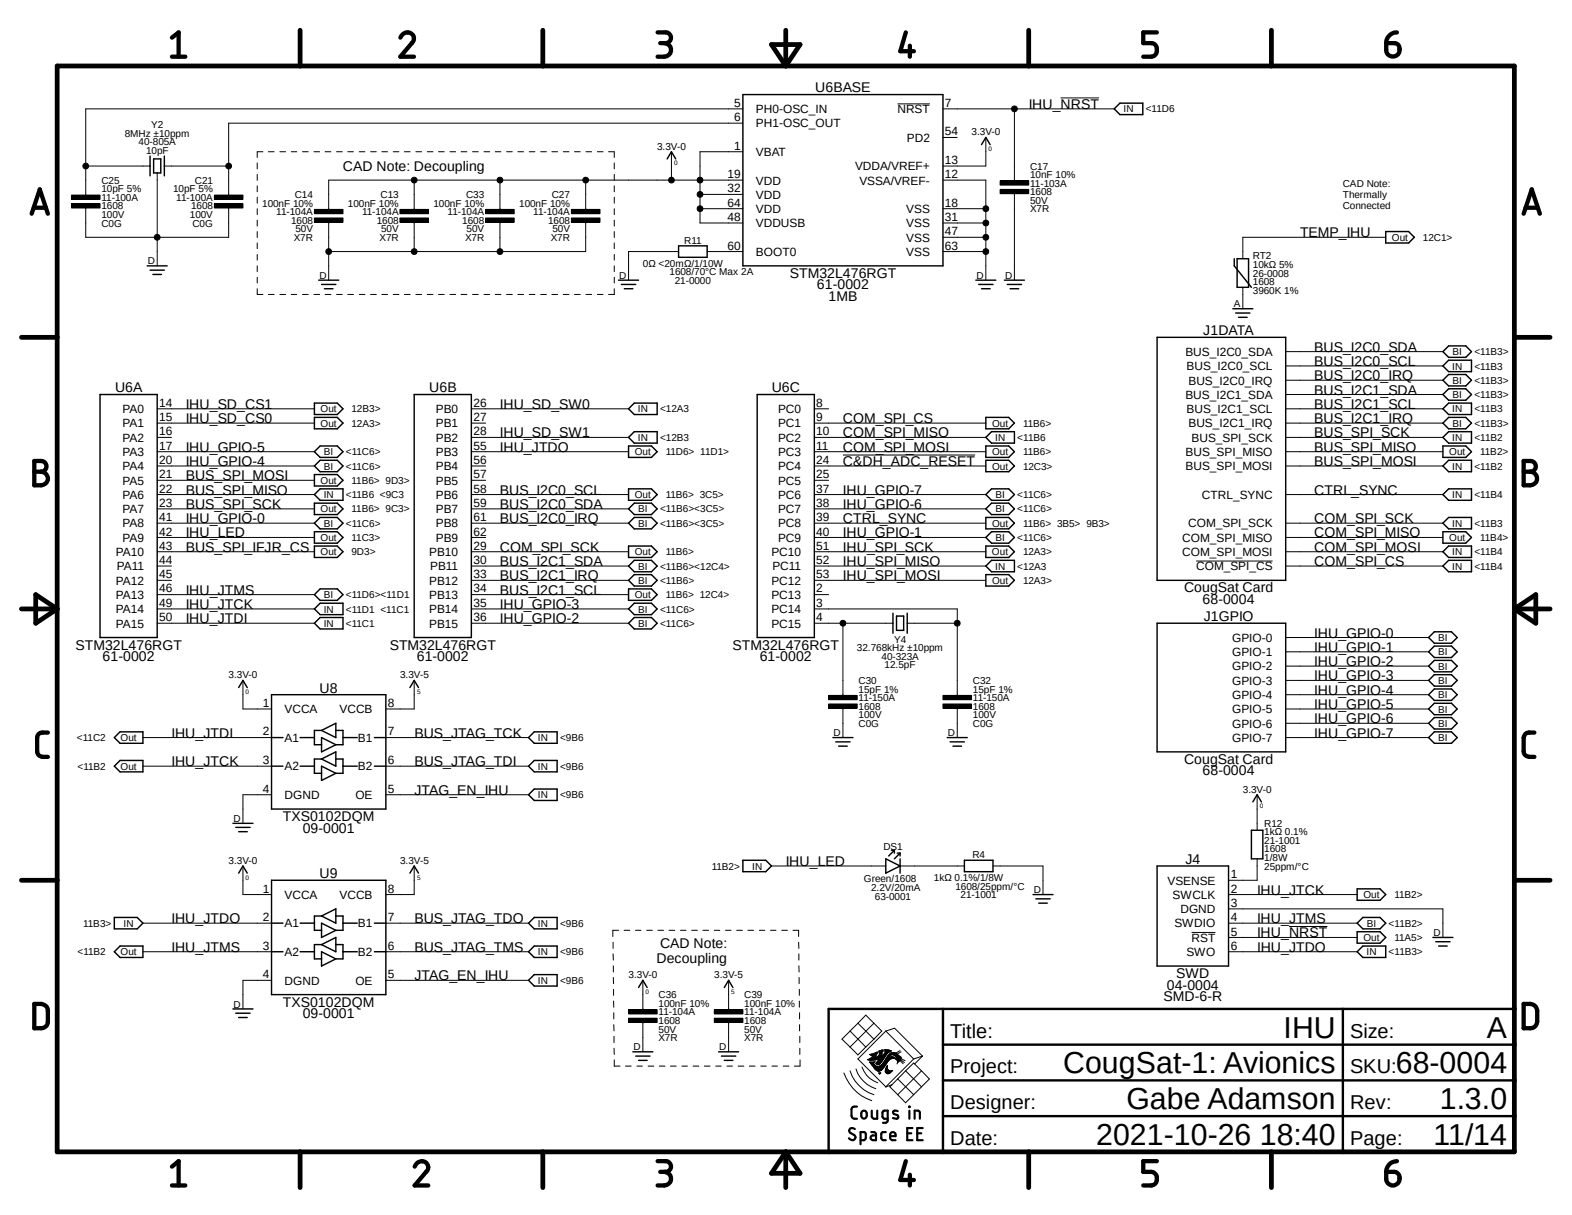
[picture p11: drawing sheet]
<svg xmlns="http://www.w3.org/2000/svg" width="279mm" height="216mm" viewBox="0 0 279 216" stroke-linecap="round" stroke-linejoin="round" font-family="sans-serif">
<path d="M3.4 3.1l272.6 209.7M276 3.1l-272.6 209.7" fill="none" stroke="#fff" stroke-width=".18"/>
<g fill="none" stroke="#000" stroke-width=".18">
<path d="M132 19.3h-116.8v15.4M159.5 18.5h5.8M167.6 19.3h30.4M180.3 19.3v12.8M188.5 17.4h6.8M12.7 34.7h5.1v.7h-5.1zM12.7 36.2h5.1v.8h-5.1zM15.2 29.5h11.5M15.2 37v5.2h25.4v-5.2M27.9 30.7v16.5M29.2 29.5h11.4M38.1 34.7h5.1v.7h-5.1z"/>
<path d="M38.1 36.2h5.1v.8h-5.1zM45.7 29v1M45.7 31v1M45.7 33v1.1M45.7 35.1v1M45.7 37.1v1M45.7 39.1v1.1M46.7 27h-1v1M47.7 27h1M49.7 27h1.1M51.8 27h.9M53.8 27h1"/>
<path d="M55.8 27h1M55.9 37.2h5.1v.8h-5.1zM55.9 38.7h5.1v.8h-5.1zM57.8 27h1M58.4 39.5v10.3M59.8 27h1M61.8 27h1M63.8 27h1.1M65.9 27h1M67.9 27h1M69.9 27h1M71.1 37.2h5.1v.8h-5.1z"/>
<path d="M71.1 38.7h5.1v.8h-5.1zM71.9 27h1M73.6 32v5.2M73.6 39.5v5.2M73.9 27h1M75.9 27h1.1M77.9 27h1.1M80 27h1M82 27h1M84 27h1M86 27h1M86.3 37.2h5.1v.8h-5.1z"/>
<path d="M86.3 38.7h5.1v.8h-5.1zM88 27h1M88.9 32v5.2M88.9 39.5v5.2M90 27h1.1M92 27h1M94.1 27h1M96.1 27h1M98.1 27h1M100.1 27h1M101.6 37.2h5v.8h-5zM101.6 38.7h5v.8h-5z"/>
<path d="M102.1 27h1M104.1 39.5v5.2h-45.7M104.1 32v5.2M104.1 27h1.1M106.2 27h1M108.2 27h1v1M109.2 29v1M109.2 31v1M109.2 33v1.1M109.2 35.1v1M109.2 37.1v1M109.2 39.1v1.1"/>
<path d="M119.3 27v5M124.4 34.5h7.6M124.4 37.1h7.6M132 27h-7.6v12.6h7.6M132 21.9h-91.4v12.8M132 32h-73.6v5.2M167.6 39.6h7.6M167.6 32h7.6v17.8M167.6 37.1h7.6M167.6 24.4h2.5M175.2 24.4v5.1h-7.6M177.8 32.1h5v.8h-5z"/>
<path d="M177.8 33.7h5v.7h-5zM180.3 34.4v15.4M45.7 41.1v1.1M45.7 43.2v1M45.7 45.2v1M45.7 47.2v1.1M45.7 49.3v1M45.7 51.3v1h1M47.7 52.3h1M49.7 52.3h1.1M51.8 52.3h.9M53.8 52.3h1"/>
<path d="M55.8 52.3h1M57.8 52.3h1M59.8 52.3h1M61.8 52.3h1M63.8 52.3h1.1M65.9 52.3h1M67.9 52.3h1M69.9 52.3h1M71.9 52.3h1M73.9 52.3h1M75.9 52.3h1.1M77.9 52.3h1.1"/>
<path d="M80 52.3h1M82 52.3h1M84 52.3h1M86 52.3h1M88 52.3h1M90 52.3h1.1M92 52.3h1M94.1 52.3h1M96.1 52.3h1M98.1 52.3h1M100.1 52.3h1M102.1 52.3h1"/>
<path d="M104.1 52.3h1.1M106.2 52.3h1M109.2 51.3v1h-1M109.2 41.1v1.1M109.2 43.2v1M109.2 45.2v1M109.2 47.2v1.1M109.2 49.3v1M120.6 44.7h-8.9v5.1M125.7 44.7h6.3M167.6 44.7h7.6M167.6 42.2h7.6"/>
<path d="M220.9 51.1v3.8M246.3 42.2h-25.4v3.8M27.9 72.6h28M27.9 75.2h28M27.9 77.7h2.6M83.8 72.6h27.9M83.8 75.2h2.5M83.8 77.7h27.9M144.7 72.6h2.6M144.7 75.2h30.5M144.7 77.7h30.5M228.5 72.6h28"/>
<path d="M228.5 75.2h28M228.5 77.7h28M228.5 62.5h28M228.5 65h28M228.5 67.6h28M228.5 70.1h28M27.9 80.3h28M27.9 82.8h28M27.9 85.3h28M27.9 87.9h28M27.9 90.4h28M27.9 93h28"/>
<path d="M27.9 95.5h28M27.9 98h28M83.8 80.3h27.9M83.8 82.8h2.5M83.8 85.3h2.5M83.8 87.9h27.9M83.8 90.4h27.9M83.8 93h27.9M83.8 95.5h2.5M83.8 98h27.9M144.7 80.3h30.5M144.7 82.8h30.5"/>
<path d="M144.7 85.3h2.6M144.7 87.9h30.5M144.7 90.4h30.5M144.7 93h30.5M144.7 95.5h30.5M144.7 98h30.5M149.8 80.9h23.5M212.6 99.7h13.6M228.5 80.3h28M228.5 82.8h28M228.5 87.9h28M228.5 93h28"/>
<path d="M228.5 95.5h28M228.5 98h28M27.9 100.6h2.6M27.9 103.1h2.6M27.9 105.7h28M27.9 108.2h28M27.9 110.7h28M83.8 100.6h27.9M83.8 103.1h27.9M83.8 105.7h27.9M83.8 108.2h27.9M83.8 110.7h27.9"/>
<path d="M144.7 100.6h30.5M144.7 103.1h30.5M144.7 105.7h2.6M144.7 108.2h25.4v15.4M144.7 110.7h14M149.8 110.7v12.9M161.2 110.7h8.9M228.5 100.6h28M228.5 113.3h25.4M228.5 115.8h25.4M228.5 118.4h25.4M25.4 131.1h22.9"/>
<path d="M25.4 136.1h22.9M43.2 120.9v5.1h5.1M68.6 131.1h25.3M68.6 136.1h25.3M73.6 120.9v5.1h-5M147.3 123.6h5.1v.7h-5.1zM147.3 125.1h5.1v.8h-5.1zM149.8 125.9v5.2M167.6 123.6h5.1v.7h-5.1zM167.6 125.1h5.1v.8h-5.1zM170.1 125.9v5.2M228.5 120.9h25.4"/>
<path d="M228.5 123.4h25.4M228.5 126h25.4M228.5 128.5h25.4M228.5 131.1h25.4M43.2 153.9v5.1h5.1M48.3 141.2h-5.1v5.1M68.6 141.2h25.3M73.6 153.9v5.1h-5M137.1 153.9h20.3M160 153.9h11.4M176.5 153.9h8.9v5.1M218.4 159h22.8"/>
<path d="M223.4 152.6v3.8h-5M223.4 141.2v6.3M25.4 164h22.9M25.4 169.1h22.9M48.3 174.2h-5.1v5.1M68.6 164h25.3M68.6 169.1h25.3M68.6 174.2h25.3M109 167.4v1.1M109 169.5v1.1M109 171.6v1.1M109 173.7l.1 1.1"/>
<path d="M109.1 175.8v1.1M109.1 177.9v1.1M109.1 180v1.1M109.9 165.3h-1v1.1M110.9 165.3h1M111.7 179.4h5.1v.8h-5.1zM112.9 165.3h1M114.3 174.2v5.2M114.9 165.3h1.1M116.9 165.3h1M118.9 165.3h1M120.9 165.3h1"/>
<path d="M122.9 165.3h1.1M124.9 165.3h1M127 179.4h5v.8h-5zM127 165.3h.9M128.9 165.3h1M129.5 174.2v5.2M130.9 165.3h1.1M132.9 165.3h1M135 165.3h.9M136.9 165.3h1M138.9 165.3h1.1M140.9 165.3h1v1.1"/>
<path d="M141.9 167.4l.1 1.1M142 171.6v1.1M142 169.5v1.1M142 173.7v1.1M142.1 175.8v1.1M142.1 177.9v1.1M142.1 180v1.1M211.8 165.7h4.2M218.4 161.5h38.1v5.1M218.4 164h22.8M218.4 166.6h22.8M218.4 169.1h22.8"/>
<path d="M229.1 164.6h6.8M109.1 182.1v1.1M109.1 184.1v1.2M109.1 186.3l.1 1.1M109.2 188.3v1.1h1M111.2 189.4h1M111.7 180.9h5.1v.8h-5.1zM113.2 189.4h1M114.3 181.7v5.2M115.2 189.4h1M117.2 189.4h1M119.2 189.4h1"/>
<path d="M121.2 189.4h1M123.2 189.4h1M125.2 189.4h1M127 180.9h5v.8h-5zM127.2 189.4h1M129.2 189.4h1M129.5 181.7v5.2M131.2 189.4h1M133.2 189.4h1M135.2 189.4h1M137.2 189.4h1M139.2 189.4h1"/>
<path d="M142.1 182.1v1.1M142.2 184.1v1.2M142.2 186.3v1.1M142.2 188.3v1.1h-1M150 190.7a7.9 7.9 0 0 0 4.9 4.9M151.1 190.3a6.6 6.6 0 0 0 4.2 4.2M151.1 186.1l1.4 1.4 1.4-1.4M151.1 183.2l2.8 2.9M152.1 189.9a5.5 5.5 0 0 0 3.6 3.6M152.5 181.8l1.4-1.4 2.8 2.8-1.4 1.5M152.5 181.8l-2.9 2.9 1.5 1.4M152.5 181.8l2.8 2.9"/>
<path d="M153.2 189.6a4.4 4.4 0 0 0 2.8 2.8M154.3 188.3h1.6M154.3 188.3h1.3M154.5 188.2l-.3 .1 .7 .1 1.3-.3-.3 .6M154.5 188.2h2.6M154.6 188.8h.8M154.6 187.4h1.1M154.6 188.8h.7M154.7 188.1h2.4M154.7 188.9h.5M154.7 187.5h1M154.7 188.9l.7 1"/>
<path d="M154.8 189h.5M154.8 188h2.4M154.9 189.1h.4M154.9 187.6h.8M154.9 187.3h.9M154.9 189.2h.5M154.9 187.9l-.4 .3M154.9 187.9h2.3M155 187.8h.6M155 189.3h.5M155.1 189.4h.5M155.1 187.7h.6"/>
<path d="M155.2 189.6h2M155.2 187.2h.7M155.2 188.9l.1 .2M155.3 189.7h1.8M155.3 184.7l-1.4 1.4M155.3 181.8l-4.2 4.3M155.3 189.1l.5 .4M155.4 189.8h1.6M155.4 189.9h1.5M155.4 189.9l.2 .2M155.5 188.7h.1M155.5 187.1h.4"/>
<path d="M155.5 190h1.3M155.5 188.7h-1l.2 .2M155.5 188.7l-.3 .2M155.6 190.1a.7 .7 0 0 0 .9 .1M155.6 190.1h1.2M155.7 190.2h1M155.7 189h.7M155.7 188.9h.8M155.7 187h.2M155.8 188.8h.7M155.8 190.2h.7M155.8 189.1h.5"/>
<path d="M155.8 187.8h1.5M155.9 188.8h.7M155.9 186.9h.1M155.9 186.9l-.3 1 .6-.3M155.9 186.9l-1.3 .5 .6 .3-.3 .2M155.9 188.7h.8M156 188.6h.8M156 187.7h1.4M156 188.5h.8M156.1 188.4h.8M156.1 187.7h1.3M156.1 188.3h.8"/>
<path d="M156.2 188.3h.8M156.2 187.6h1.2M156.2 186.8l.1 .3h.1l-.1 .3M156.2 187.5h.5M156.2 186.9h.6M156.2 186.8h.7M156.3 190.8h.1M156.3 189.5h.9M156.3 187h.5M156.3 187.4l-.1 .2M156.3 187.4h.4M156.3 187.3h.4"/>
<path d="M156.3 187.2h.5M156.4 190.7l.1-.1-.2 .2M156.4 187.1h.4M156.4 189.4h.9M156.4 189.4l-1.2 .1M156.4 186.7l-.2 .1M156.4 186.7h.5M156.5 190.7h-.3l.2 .2M156.5 189.3h.9M156.7 189.2h.7M156.7 186.6h.3l-.1 .3h-.7M156.7 186.6l-.3 .1"/>
<path d="M156.7 186.6h.2M156.7 190.2h-.2M156.7 187.4l.1 .2 .1-.1M156.8 186.9l-.1 .5M156.8 189.1h.7M156.8 189h.7M156.8 190l-.1 .2M156.9 188.9h.7M156.9 187.5h.6M157 188.8h.6M157 187.4h.6M157.1 188.2l-.5 .6a.57 .57 0 0 1-.9 .2l.2-.3"/>
<path d="M157.1 188.8h.6M157.1 188.8l-.7 .6M157.1 188.7h.7M157.1 187.3h.5M157.1 189.7l-.3 .3M157.2 187.2l-.3 .3M157.2 188.6h.6M157.2 187.2h.5M157.2 188.5h.7M157.3 188.4h.7M157.3 187.8l-.2 .4M157.3 187.1h.5"/>
<path d="M157.3 186.8h1M157.3 186.7h1M157.3 186.6h.8M157.3 187h.6M157.4 190.3h1.1M157.4 190.4h1.1M157.4 190.2h.6M157.4 190.2h.5M157.4 188.3h.7M157.4 190.5h1M157.4 190.1h.4M157.4 190h.4"/>
<path d="M157.4 186.9h.8M157.4 188.3h.8M157.4 186.9h.6M157.4 183.2l5 5M157.4 183.2l-4.9 5 5 5M157.4 183.2l1.6-.5 5 5M157.4 190.6h.9M157.4 189.9h.3M157.4 188.2h.9M157.5 189.8h.2M157.5 188.1h1.1M157.5 188.1l-.4 .7"/>
<path d="M157.5 190.7h.7M157.5 189.7h.2M157.6 189.7h.1M157.6 188h1.4M157.6 189.6h.1M157.6 187.9h1.4M157.6 189.5h.1M157.6 187.8h1.2M157.7 189.4h.1M157.7 190.8h.3M157.7 189.4v-.1l-.3 .8v.5M157.7 189.4v.3"/>
<path d="M157.7 189.7l.1 .3M157.7 187.7h.4M157.8 190l.3 .3M157.8 187.7h.3M157.9 187.6h.3M157.9 187.5h.4M158 187.4h1.6M158.2 186.9l-.5 .3-.4 .6M158.2 186.9l.3-.2-1.2-.2v.3h.1l-.2 .4M158.2 190.3l.5-.1-.7 .6h-.3l-.3-.2M158.2 187.2h1.1M158.3 187.5l-.3 .2 .7 .1 .5 .4"/>
<path d="M158.3 187.1h.9M158.3 187.1a1.08 1.08 0 0 1 1.4 .4l.5 .4M158.3 187.1l-.8 1M158.3 187.5a.79 .79 0 0 1 1.1 .7h-.1l.2 .3M158.5 190.2h.1M158.8 187.5h.8M159 187.6h.8M159 188.1l.2 .1M159.1 187.7h.8M159.2 188.2h.1M159.2 188.1a1.53 1.53 0 0 0-1.8 1l-.3 .6M159.2 187.7h.8"/>
<path d="M159.3 187.8h.8M159.3 188.3h.8M159.3 187.9h.9M159.3 188h.8M159.4 188.3h.6M159.4 188.2h.7M159.4 188.1h.7M159.5 188.4h.5M159.5 188.8l-.1 .3M159.5 188.6h.3M159.5 188.5h.4M159.5 188.5l.1 .2"/>
<path d="M159.6 191.7l-1.4 1.4 1.4 1.4M159.6 191.7l2.8 2.8M159.6 188.8h.1M159.6 188.7h.1M159.6 188.7l-.1 .1M159.9 188.4l.6 .6M160 186.7l-.8 .5M160 188.4l-.4 .3M160.1 188.3l.6 .5M160.1 188.3l-.1 .1M160.1 188.1l.8 .4M160.1 186.9l-.7 .4h-1.3"/>
<path d="M160.2 187.9l-.1 .4M161 190.3l1.4-1.4 1.4 1.4M161 190.3l-1.4 1.4M161 190.3l2.8 2.8M162.4 188.2l-5 4.9 1.1-.3M163.8 190.3l1.4 1.4-4.2 4.3-1.4-1.5M163.8 190.3l-4.2 4.2M164 187.7l-1.6 .5M164 187.7l-1.4 1.4"/>
<circle cx="180.3" cy="19.3" r=".51"/>
<circle cx="15.2" cy="29.5" r=".51"/>
<circle cx="40.6" cy="29.5" r=".51"/>
<circle cx="73.6" cy="32" r=".51"/>
<circle cx="88.9" cy="32" r=".51"/>
<circle cx="104.1" cy="32" r=".51"/>
<circle cx="119.3" cy="32" r=".51"/>
<circle cx="124.4" cy="37.1" r=".51"/>
<circle cx="124.4" cy="32" r=".51"/>
<circle cx="124.4" cy="34.5" r=".51"/>
<circle cx="175.2" cy="39.6" r=".51"/>
<circle cx="175.2" cy="37.1" r=".51"/>
<circle cx="27.9" cy="42.2" r=".51"/>
<circle cx="58.4" cy="44.7" r=".51"/>
<circle cx="73.6" cy="44.7" r=".51"/>
<circle cx="88.9" cy="44.7" r=".51"/>
<circle cx="175.2" cy="44.7" r=".51"/>
<circle cx="175.2" cy="42.2" r=".51"/>
<circle cx="149.8" cy="110.7" r=".51"/>
<circle cx="170.1" cy="110.7" r=".51"/>
</g>
<g fill="none" stroke="#000" stroke-width=".85">
<path d="M10.2 11.7h259v193h-259zM53.3 5.4v6.3M96.5 5.4v6.3M137.1 7.9h5.1l-2.5 3.8zM139.7 5.4v6.3M182.8 5.4v6.3M226 5.4v6.3M3.8 59.9h6.4M269.2 59.9h6.3M3.8 108.2h6.4M6.3 105.7l3.9 2.5-3.9 2.5zM269.2 108.2h6.3"/>
<path d="M269.2 108.2l3.8-2.5v5zM3.8 156.4h6.4M269.2 156.4h6.3M53.3 204.7v6.3M96.5 204.7v6.3M139.7 204.7v6.3M139.7 204.7l2.5 3.8h-5.1zM182.8 204.7v6.3M226 204.7v6.3"/>
</g>
<g fill="none" stroke="#000" stroke-width=".76">
<path d="M30.6 6.7l1.1-.9v4.3M30.6 10.1h2.3M71.2 6.7a1.19 1.19 0 0 1 1.5-.9 1.19 1.19 0 0 1 .7 1.6l-2.2 2.7h2.4M116.9 5.8h1.4a.95 .95 0 0 1 1 .9 .95 .95 0 0 1-1 1h-1M118.1 7.7a1.21 1.21 0 0 1 1.2 1.2 1.21 1.21 0 0 1-1.2 1.2h-1.2M161 5.8l-1 3.3h2.4M161.7 8.1v2M205.6 5.8h-2.4v1.9h1.4a1.23 1.23 0 0 1 1 1.2 1.23 1.23 0 0 1-1 1.2h-1.4M246.4 7.7h1.4a1.21 1.21 0 0 1 .9 1.4 1.21 1.21 0 0 1-1.3 .9 1.09 1.09 0 0 1-1-1.2zM248.3 5.8a1.88 1.88 0 0 0-1.9 1.9M5.6 38l1.5-4.3 1.4 4.3M6 36.9h2.2"/>
<path d="M270.8 38l1.4-4.3 1.5 4.3M271.1 36.9h2.2M6.1 81.9h1.2a.95 .95 0 0 1 1 1 .95 .95 0 0 1-1 .9 1.21 1.21 0 0 1 1.2 1.2 1.21 1.21 0 0 1-1.2 1.2h-1.2zM6.1 83.8h1.2M270.8 81.9h1.2a.95 .95 0 0 1 1 1 .95 .95 0 0 1-1 .9 1.21 1.21 0 0 1 1.2 1.2 1.21 1.21 0 0 1-1.2 1.2h-1.2zM270.8 83.8h1.2M8.5 130.2h-1a.87 .87 0 0 0-.9 .9v2.4a.97 .97 0 0 0 .9 1h1M272.7 130.2h-.9a.94 .94 0 0 0-1 .9v2.4a.97 .97 0 0 0 1 1h.9M6.1 178.4a2.22 2.22 0 0 1 2.2 .5l.2 .7v1.9a1.13 1.13 0 0 1-1.2 1.2h-1.2zM270.8 178.4a2.07 2.07 0 0 1 2.2 .5l.2 .7v1.9a1.21 1.21 0 0 1-1.2 1.2h-1.2zM30.6 207.3l1.1-1v4.4M30.6 210.7h2.3"/>
<path d="M73.7 207.3a1.2 1.2 0 0 1 1.4-1 1.2 1.2 0 0 1 1 1.4l-2.4 3h2.4M116.9 206.3h1.4a.95 .95 0 0 1 1 1 .95 .95 0 0 1-1 .9h-1M118.1 208.2a1.21 1.21 0 0 1 1.2 1.2 1.21 1.21 0 0 1-1.2 1.3h-1.2M161 206.3l-1 3.4h2.4M161.7 208.7v2M205.6 206.3h-2.4v1.9h1.4a1.23 1.23 0 0 1 1 1.2 1.23 1.23 0 0 1-1 1.3h-1.4M246.4 208.2h1.4a1.2 1.2 0 0 1 1 1.4 1.2 1.2 0 0 1-1.3 1 1.2 1.2 0 0 1-1.1-1.1zM248.3 206.3a1.88 1.88 0 0 0-1.9 1.9"/>
</g>
<path d="M167.6 179.3v25.4M238.7 179.3v25.4M269.2 179.3h-121.9v25.4M167.6 198.3h101.6M167.6 192h101.6M167.6 185.6h101.6" fill="none" stroke="#000" stroke-width=".42"/>
<g fill="none" stroke="#000" stroke-width=".38">
<path d="M152.3 196.6l-.7 .1-.3 .4 .1 1.4 .4 .3h.5M153.2 197.6a.49 .49 0 0 1 .5-.2 .49 .49 0 0 1 .4 .4v.5a.49 .49 0 0 1-.5 .5 .49 .49 0 0 1-.5-.5zM154.9 197.4v1l.4 .4h.6v-1.4M157.8 198.8h-.6l-.3-.2-.1-.9 .2-.3h.8v1.7l-.4 .4h-.5M159.6 197.4a.61 .61 0 0 0-.9 .2l.2 .4 .6 .2 .2 .3a.63 .63 0 0 1-1 .2M161.6 196.6l.1 .1zM161.6 197.4v1.4M162.6 198.8v-1.4h.6l.2 .1 .1 1.3M151.9 200.6a.6 .6 0 0 0-1 .3l.3 .4 .6 .4a.51 .51 0 0 1 .2 .7 .51 .51 0 0 1-.7 .2l-.4-.3M153 202.6h.5l.3-.2 .1-.9-.2-.3h-.7v2.1M154.9 201.2h.6l.2 .3v1.1h-.5a.42 .42 0 0 1-.5-.4 .42 .42 0 0 1 .5-.4h.5M157.4 201.2h-.6l-.2 .3 .1 .9 .3 .2h.4"/>
<path d="M158.2 201.9h1a.51 .51 0 0 0-.4-.7 .51 .51 0 0 0-.6 .4l.1 .8 .3 .2h.6M161.2 201.4h.8M162.2 200.4h-1v2.2h1M163 201.4h.7M164 200.4h-1v2.2h1"/>
</g>
<g fill="none" stroke="#000" stroke-width=".25">
<path d="M132 16.8h35.6v30.4h-35.6zM198 19.3l1.1-1h4v2.1h-4zM26.7 27.7v3.5M27.3 28.2h1.3v2.5h-1.3zM29.2 27.7v3.5M118.6 28.2l.7-1.2 .8 1.2M174.5 25.7l.7-1.3 .8 1.3M26.2 47.2h3.5M26.7 48h2.5M27.2 48.8h1.5M56.6 49.8h3.6M57.1 50.5h2.6"/>
<path d="M57.7 51.3h1.5M109.9 49.8h3.6M110.4 50.5h2.6M111 51.3h1.5M120.6 43.7h5.1v2h-5.1zM173.4 49.8h3.6M173.9 50.5h2.6M174.5 51.3h1.5M178.5 49.8h3.6M179 50.5h2.6M179.5 51.3h1.6M205.7 59.9h22.8v43.2h-22.8z"/>
<path d="M219.1 54.9h3.6M219.4 46v1.2l3 3.9M219.6 55.6h2.6M219.9 46h2v5.1h-2zM220.1 56.4h1.6M246.3 41.1h4.1l1 1.1-1 1h-4.1zM17.8 70.1h10.1v43.2h-10.1zM55.9 74.2h4l1.1 1-1.1 1h-4zM55.9 71.6h4l1.1 1-1.1 1.1h-4zM73.6 70.1h10.2v43.2h-10.2zM111.7 79.2h4.1l1 1.1-1 1h-4.1zM111.7 72.6l1-1h4.1v2.1h-4.1z"/>
<path d="M112.7 76.7h4.1v2h-4.1l-1-1zM134.6 70.1h10.1v43.2h-10.1zM175.2 79.2h4.1l1 1.1-1 1h-4.1zM175.2 74.2h4.1l1 1-1 1h-4.1zM175.2 77.7l1-1h4.1v2h-4.1zM256.5 79.2h4l1 1.1-1 1h-4zM257.5 61.5h3l1 1-1 1h-3l-1-1zM257.5 66.5h3l1 1.1-1 1h-3l-1-1zM257.5 71.6h4v2.1h-4l-1-1.1zM257.5 64h4v2h-4l-1-1zM257.5 76.7h4v2h-4l-1-1zM257.5 69.1h3l1 1-1 1h-3l-1-1z"/>
<path d="M257.5 74.2h3l1 1-1 1h-3l-1-1zM55.9 82.8l1-1h3l1.1 1-1.1 1h-3zM55.9 80.3l1-1.1h3l1.1 1.1-1.1 1h-3zM55.9 84.3h4l1.1 1-1.1 1.1h-4zM55.9 97h4l1.1 1-1.1 1.1h-4zM55.9 89.4h4l1.1 1-1.1 1h-4zM55.9 94.5h4l1.1 1-1.1 1h-4zM56.9 86.9h4.1v2h-4.1l-1-1zM56.9 91.9h3l1.1 1.1-1.1 1h-3l-1-1zM111.7 93l1-1.1h3.1l1 1.1-1 1h-3.1zM111.7 97h4.1l1 1-1 1.1h-4.1zM111.7 86.9h4.1l1 1-1 1h-4.1z"/>
<path d="M111.7 90.4l1-1h3.1l1 1-1 1h-3.1zM112.7 99.6h3.1l1 1-1 1h-3.1l-1-1zM175.2 81.8h4.1l1 1-1 1h-4.1zM175.2 91.9h4.1l1 1.1-1 1h-4.1zM175.2 97h4.1l1 1-1 1.1h-4.1zM175.2 95.5l1-1h3.1l1 1-1 1h-3.1zM175.2 87.9l1-1h3.1l1 1-1 1h-3.1zM175.2 90.4l1-1h3.1l1 1-1 1h-3.1zM256.5 94.5h4l1 1-1 1h-4zM257.5 81.8h4v2h-4l-1-1zM257.5 86.9h4v2h-4l-1-1zM257.5 91.9h4v2.1h-4l-1-1z"/>
<path d="M257.5 97h4v2.1h-4l-1-1.1zM257.5 99.6h4v2h-4l-1-1zM55.9 110.7l1-1h4.1v2.1h-4.1zM56.9 104.6h3l1.1 1.1-1.1 1h-3l-1-1zM56.9 107.2h4.1v2h-4.1l-1-1zM111.7 103.1l1-1h3.1l1 1-1 1h-3.1zM111.7 104.6h4.1l1 1.1-1 1h-4.1zM112.7 107.2h3.1l1 1-1 1h-3.1l-1-1zM112.7 109.7h3.1l1 1-1 1.1h-3.1l-1-1.1zM158.7 109v3.5M159.3 109.5h1.3v2.5h-1.3zM161.2 109v3.5"/>
<path d="M175.2 102.1h4.1l1 1-1 1h-4.1zM175.2 100.6l1-1h4.1v2h-4.1zM205.7 110.7h22.8v22.9h-22.8zM253.9 113.3l1-1h3.1l1 1-1 1h-3.1zM253.9 118.4l1-1.1h3.1l1 1.1-1 1h-3.1zM253.9 115.8l1-1h3.1l1 1-1 1h-3.1zM21.3 130h4.1v2.1h-4.1l-1-1zM21.3 135.1h4.1v2.1h-4.1l-1-1.1zM42.4 122.2l.8-1.3 .7 1.3M48.3 131.1h2M48.3 123.4h20.3v20.4h-20.3zM48.3 136.1h2"/>
<path d="M53.3 131.1h2.6M53.3 136.1h2.6M57.1 131.1l2.6 1.2-2.6 1.3zM57.1 136.1l2.6 1.3-2.6 1.3zM57.1 129.8h-1.2v2.5h1.2M57.1 134.9h-1.2v2.5h1.2M57.1 129.8l2.6-1.3v2.6zM57.1 134.9l2.6-1.3v2.5zM59.7 129.8h1.3v2.5h-1.3M59.7 134.9h1.3v2.5h-1.3M61 131.1h2.5M61 136.1h2.5"/>
<path d="M66.5 131.1h2.1M66.5 136.1h2.1M72.9 122.2l.7-1.3 .8 1.3M95 130h4v2.1h-4l-1.1-1zM95 135.1h4v2.1h-4l-1.1-1.1zM148 131.1h3.6M148.5 131.8h2.6M149.1 132.6h1.5M168.4 131.1h3.5M168.9 131.8h2.5M169.4 132.6h1.5M253.9 123.4l1-1h3.1l1 1-1 1.1h-3.1z"/>
<path d="M253.9 120.9l1-1h3.1l1 1-1 1h-3.1zM253.9 126l1-1h3.1l1 1-1 1h-3.1zM253.9 128.5l1-1h3.1l1 1-1 1h-3.1zM253.9 131.1l1-1.1h3.1l1 1.1-1 1h-3.1zM41.4 146.3h3.6M41.9 147h2.5M42.4 147.8h1.5M42.4 155.2l.8-1.3 .7 1.3M48.3 156.4h20.3v20.3h-20.3zM72.9 155.2l.7-1.3 .8 1.3M95 140.2h4v2h-4l-1.1-1zM132 152.9h4.1l1 1-1 1h-4.1z"/>
<path d="M157.4 152.6l2.6 1.3-2.6 1.3zM158.5 151.1h.5M159 151.1l-1.1 1M159 151.1v.5M159.5 151.6h.5M160 151.6v.5M160 152.6v2.6M160 151.6l-1 1M171.4 152.9h5.1v2h-5.1zM183.6 159h3.6M184.1 159.7h2.5M205.7 153.9h12.7v17.8h-12.7z"/>
<path d="M222.4 147.5h2.1v5.1h-2.1zM222.7 142.5l.7-1.3 .8 1.3M241.2 157.9h4.1l1 1.1-1 1h-4.1zM20.3 163h4.1l1 1-1 1.1h-4.1zM21.3 168.1h4.1v2h-4.1l-1-1zM41.4 179.3h3.6M48.3 164h2M48.3 169.1h2M53.3 164h2.6M53.3 169.1h2.6M57.1 164l2.6 1.3-2.6 1.3zM57.1 169.1l2.6 1.3-2.6 1.3z"/>
<path d="M57.1 162.8h-1.2v2.5h1.2M57.1 167.9h-1.2v2.5h1.2M57.1 162.8l2.6-1.3v2.5zM57.1 167.9l2.6-1.3v2.5zM59.7 162.8h1.3v2.5h-1.3M59.7 167.9h1.3v2.5h-1.3M61 164h2.5M61 169.1h2.5M66.5 164h2.1M66.5 169.1h2.1M95 168.1h4v2h-4l-1.1-1zM95 163h4v2.1h-4l-1.1-1.1z"/>
<path d="M95 173.2h4v2h-4l-1.1-1zM113.5 175.5l.8-1.3 .7 1.3M128.7 175.5l.8-1.3 .8 1.3M184.6 160.5h1.5M241.2 164l1-1h3.1l1 1-1 1.1h-3.1zM241.2 165.6h4.1l1 1-1 1h-4.1zM242.2 168.1h4.1v2h-4.1l-1-1zM254.7 166.6h3.5M255.2 167.3h2.5M255.7 168.1h1.5M41.9 180h2.5M42.4 180.8h1.5"/>
<path d="M112.5 186.9h3.5M113 187.7h2.5M113.5 188.4h1.5M127.7 186.9h3.6M128.2 187.7h2.6M128.7 188.4h1.6"/>
</g>
<g fill="#000">
<path d="M12.7 34.7h5.1v.7h-5.1z" fill-rule="evenodd"/>
<path d="M12.7 36.2h5.1v.8h-5.1z" fill-rule="evenodd"/>
<path d="M38.1 34.7h5.1v.7h-5.1z" fill-rule="evenodd"/>
<path d="M38.1 36.2h5.1v.8h-5.1z" fill-rule="evenodd"/>
<path d="M55.9 37.2h5.1v.8h-5.1z" fill-rule="evenodd"/>
<path d="M55.9 38.7h5.1v.8h-5.1z" fill-rule="evenodd"/>
<path d="M71.1 37.2h5.1v.8h-5.1z" fill-rule="evenodd"/>
<path d="M71.1 38.7h5.1v.8h-5.1z" fill-rule="evenodd"/>
<path d="M86.3 37.2h5.1v.8h-5.1z" fill-rule="evenodd"/>
<path d="M86.3 38.7h5.1v.8h-5.1z" fill-rule="evenodd"/>
<path d="M101.6 37.2h5v.8h-5z" fill-rule="evenodd"/>
<path d="M101.6 38.7h5v.8h-5z" fill-rule="evenodd"/>
<path d="M177.8 32.1h5v.8h-5z" fill-rule="evenodd"/>
<path d="M177.8 33.7h5v.7h-5z" fill-rule="evenodd"/>
<path d="M147.3 123.6h5.1v.7h-5.1z" fill-rule="evenodd"/>
<path d="M147.3 125.1h5.1v.8h-5.1z" fill-rule="evenodd"/>
<path d="M167.6 123.6h5.1v.7h-5.1z" fill-rule="evenodd"/>
<path d="M167.6 125.1h5.1v.8h-5.1z" fill-rule="evenodd"/>
<path d="M111.7 179.4h5.1v.8h-5.1z" fill-rule="evenodd"/>
<path d="M127 179.4h5v.8h-5z" fill-rule="evenodd"/>
<path d="M111.7 180.9h5.1v.8h-5.1z" fill-rule="evenodd"/>
<path d="M127 180.9h5v.8h-5z" fill-rule="evenodd"/>
<circle cx="180.3" cy="19.3" r=".51"/>
<circle cx="15.2" cy="29.5" r=".51"/>
<circle cx="40.6" cy="29.5" r=".51"/>
<circle cx="73.6" cy="32" r=".51"/>
<circle cx="88.9" cy="32" r=".51"/>
<circle cx="104.1" cy="32" r=".51"/>
<circle cx="119.3" cy="32" r=".51"/>
<circle cx="124.4" cy="37.1" r=".51"/>
<circle cx="124.4" cy="32" r=".51"/>
<circle cx="124.4" cy="34.5" r=".51"/>
<circle cx="175.2" cy="39.6" r=".51"/>
<circle cx="175.2" cy="37.1" r=".51"/>
<circle cx="27.9" cy="42.2" r=".51"/>
<circle cx="58.4" cy="44.7" r=".51"/>
<circle cx="73.6" cy="44.7" r=".51"/>
<circle cx="88.9" cy="44.7" r=".51"/>
<circle cx="175.2" cy="44.7" r=".51"/>
<circle cx="175.2" cy="42.2" r=".51"/>
<circle cx="149.8" cy="110.7" r=".51"/>
<circle cx="170.1" cy="110.7" r=".51"/>
</g>
<g font-size="5.4">
<text x="228.1" y="184.4">IHU</text>
<text x="264.3" y="184.4">A</text>
<text x="189" y="190.7">CougSat-1: Avionics</text>
<text x="248.1" y="190.7">68-0004</text>
<text x="200.2" y="197.1">Gabe Adamson</text>
<text x="255.9" y="197.1">1.3.0</text>
<text x="194.8" y="203.4">2021-10-26 18:40</text>
<text x="254.8" y="203.4">11/14</text>
</g>
<g font-size="3.6">
<text x="168.9" y="184.4">Title:</text>
<text x="239.9" y="184.4">Size:</text>
<text x="168.9" y="190.7">Project:</text>
<text x="240" y="190.7">SKU:</text>
<text x="168.9" y="197.1">Designer:</text>
<text x="239.9" y="197.1">Rev:</text>
<text x="168.9" y="203.4">Date:</text>
<text x="239.9" y="203.4">Page:</text>
</g>
<g font-size="2.5">
<text x="144.9" y="16.4">U6BASE</text>
<text x="182.8" y="19.3">IHU_NRST</text>
<text x="61" y="30.4">CAD Note: Decoupling</text>
<text x="231.1" y="42.2">TEMP_IHU</text>
<text x="140.4" y="49.4">STM32L476RGT</text>
<text x="145.2" y="51.4">61-0002</text>
<text x="147.3" y="53.5">1MB</text>
<text x="213.9" y="59.6">J1DATA</text>
<text x="233.6" y="62.5">BUS_I2C0_SDA</text>
<text x="233.6" y="65">BUS_I2C0_SCL</text>
<text x="20.4" y="69.7">U6A</text>
<text x="76.3" y="69.7">U6B</text>
<text x="137.2" y="69.7">U6C</text>
<text x="233.6" y="67.6">BUS_I2C0_IRQ</text>
<text x="233.6" y="70.1">BUS_I2C1_SDA</text>
<text x="33" y="75.2">IHU_SD_CS0</text>
<text x="33" y="72.6">IHU_SD_CS1</text>
<text x="88.9" y="72.6">IHU_SD_SW0</text>
<text x="88.9" y="77.7">IHU_SD_SW1</text>
<text x="149.8" y="77.7">COM_SPI_MISO</text>
<text x="149.8" y="75.2">COM_SPI_CS</text>
<text x="233.6" y="72.6">BUS_I2C1_SCL</text>
<text x="233.6" y="75.2">BUS_I2C1_IRQ</text>
<text x="233.6" y="77.7">BUS_SPI_SCK</text>
<text x="33" y="82.8">IHU_GPIO-4</text>
<text x="33" y="80.3">IHU_GPIO-5</text>
<text x="88.9" y="80.3">IHU_JTDO</text>
<text x="149.8" y="80.3">COM_SPI_MOSI</text>
<text x="149.8" y="82.8">C&amp;DH_ADC_RESET</text>
<text x="233.6" y="80.3">BUS_SPI_MISO</text>
<text x="233.6" y="82.8">BUS_SPI_MOSI</text>
<text x="33" y="87.9">BUS_SPI_MISO</text>
<text x="33" y="85.3">BUS_SPI_MOSI</text>
<text x="88.9" y="87.9">BUS_I2C0_SCL</text>
<text x="149.8" y="87.9">IHU_GPIO-7</text>
<text x="233.6" y="87.9">CTRL_SYNC</text>
<text x="33" y="93">IHU_GPIO-0</text>
<text x="33" y="95.5">IHU_LED</text>
<text x="33" y="90.4">BUS_SPI_SCK</text>
<text x="88.9" y="90.4">BUS_I2C0_SDA</text>
<text x="88.9" y="93">BUS_I2C0_IRQ</text>
<text x="149.8" y="93">CTRL_SYNC</text>
<text x="149.8" y="95.5">IHU_GPIO-1</text>
<text x="149.8" y="90.4">IHU_GPIO-6</text>
<text x="233.6" y="95.5">COM_SPI_MISO</text>
<text x="233.6" y="93">COM_SPI_SCK</text>
<text x="33" y="98">BUS_SPI_IFJR_CS</text>
<text x="88.9" y="100.6">BUS_I2C1_SDA</text>
<text x="88.9" y="98">COM_SPI_SCK</text>
<text x="149.8" y="100.6">IHU_SPI_MISO</text>
<text x="149.8" y="98">IHU_SPI_SCK</text>
<text x="233.6" y="98">COM_SPI_MOSI</text>
<text x="233.6" y="100.6">COM_SPI_CS</text>
<text x="33" y="105.7">IHU_JTMS</text>
<text x="88.9" y="105.7">BUS_I2C1_SCL</text>
<text x="88.9" y="103.1">BUS_I2C1_IRQ</text>
<text x="149.8" y="103.1">IHU_SPI_MOSI</text>
<text x="210.4" y="105.3">CougSat Card</text>
<text x="213.7" y="107.3">68-0004</text>
<text x="33" y="108.2">IHU_JTCK</text>
<text x="33" y="110.7">IHU_JTDI</text>
<text x="88.9" y="110.7">IHU_GPIO-2</text>
<text x="88.9" y="108.2">IHU_GPIO-3</text>
<text x="214" y="110.4">J1GPIO</text>
<text x="233.6" y="113.3">IHU_GPIO-0</text>
<text x="13.4" y="115.4">STM32L476RGT</text>
<text x="18.2" y="117.5">61-0002</text>
<text x="69.3" y="115.4">STM32L476RGT</text>
<text x="74.1" y="117.5">61-0002</text>
<text x="130.2" y="115.4">STM32L476RGT</text>
<text x="135" y="117.5">61-0002</text>
<text x="233.6" y="115.8">IHU_GPIO-1</text>
<text x="233.6" y="118.4">IHU_GPIO-2</text>
<text x="56.8" y="123.1">U8</text>
<text x="233.6" y="120.9">IHU_GPIO-3</text>
<text x="233.6" y="123.4">IHU_GPIO-4</text>
<text x="233.6" y="126">IHU_GPIO-5</text>
<text x="30.5" y="131.1">IHU_JTDI</text>
<text x="73.7" y="131.1">BUS_JTAG_TCK</text>
<text x="233.6" y="131.1">IHU_GPIO-7</text>
<text x="233.6" y="128.5">IHU_GPIO-6</text>
<text x="30.5" y="136.1">IHU_JTCK</text>
<text x="73.7" y="136.1">BUS_JTAG_TDI</text>
<text x="210.4" y="135.8">CougSat Card</text>
<text x="213.7" y="137.8">68-0004</text>
<text x="73.7" y="141.2">JTAG_EN_IHU</text>
<text x="50.3" y="145.9">TXS0102DQM</text>
<text x="53.8" y="148">09-0001</text>
<text x="139.7" y="153.9">IHU_LED</text>
<text x="210.7" y="153.5">J4</text>
<text x="56.8" y="156">U9</text>
<text x="223.4" y="159">IHU_JTCK</text>
<text x="30.5" y="164">IHU_JTDO</text>
<text x="73.7" y="164">BUS_JTAG_TDO</text>
<text x="223.4" y="166.6">IHU_NRST</text>
<text x="223.4" y="164">IHU_JTMS</text>
<text x="30.5" y="169.1">IHU_JTMS</text>
<text x="73.7" y="169.1">BUS_JTAG_TMS</text>
<text x="116.7" y="171.2">Decoupling</text>
<text x="117.3" y="168.5">CAD Note:</text>
<text x="209" y="173.8">SWD</text>
<text x="223.4" y="169.1">IHU_JTDO</text>
<text x="50.3" y="178.9">TXS0102DQM</text>
<text x="73.7" y="174.2">JTAG_EN_IHU</text>
<text x="206.8" y="177.9">SMD-6-R</text>
<text x="207.4" y="175.9">04-0004</text>
<text x="53.8" y="180.9">09-0001</text>
</g>
<g font-size="2.1">
<text x="130.5" y="19">5</text>
<text x="130.5" y="21.5">6</text>
<text x="134.4" y="20.1">PH0-OSC_IN</text>
<text x="134.4" y="22.6">PH1-OSC_OUT</text>
<text x="159.5" y="20.1">NRST</text>
<text x="167.9" y="19">7</text>
<text x="130.5" y="26.6">1</text>
<text x="134.4" y="27.7">VBAT</text>
<text x="161.2" y="25.2">PD2</text>
<text x="167.9" y="29.1">13</text>
<text x="167.9" y="24">54</text>
<text x="129.3" y="31.7">19</text>
<text x="129.3" y="34.2">32</text>
<text x="134.4" y="32.8">VDD</text>
<text x="134.4" y="35.3">VDD</text>
<text x="152" y="30.3">VDDA/VREF+</text>
<text x="152.7" y="32.8">VSSA/VREF-</text>
<text x="167.9" y="31.7">12</text>
<text x="129.3" y="39.3">48</text>
<text x="129.3" y="36.7">64</text>
<text x="134.4" y="40.4">VDDUSB</text>
<text x="134.4" y="37.8">VDD</text>
<text x="161.1" y="40.4">VSS</text>
<text x="161.1" y="37.8">VSS</text>
<text x="167.9" y="41.8">47</text>
<text x="167.9" y="39.3">31</text>
<text x="167.9" y="36.7">18</text>
<text x="129.3" y="44.4">60</text>
<text x="134.4" y="45.5">BOOT0</text>
<text x="161.1" y="45.5">VSS</text>
<text x="161.1" y="42.9">VSS</text>
<text x="167.9" y="44.4">63</text>
<text x="210.7" y="63.2">BUS_I2C0_SDA</text>
<text x="210.9" y="65.8">BUS_I2C0_SCL</text>
<text x="210.7" y="70.9">BUS_I2C1_SDA</text>
<text x="211.2" y="68.3">BUS_I2C0_IRQ</text>
<text x="21.8" y="73.4">PA0</text>
<text x="21.8" y="75.9">PA1</text>
<text x="28.3" y="72.3">14</text>
<text x="28.3" y="74.8">15</text>
<text x="28.3" y="77.4">16</text>
<text x="77.5" y="73.4">PB0</text>
<text x="77.5" y="75.9">PB1</text>
<text x="84.2" y="72.3">26</text>
<text x="84.2" y="74.8">27</text>
<text x="84.2" y="77.4">28</text>
<text x="138.3" y="73.4">PC0</text>
<text x="138.3" y="75.9">PC1</text>
<text x="145.1" y="72.3">8</text>
<text x="145.1" y="74.8">9</text>
<text x="145.1" y="77.4">10</text>
<text x="210.9" y="73.4">BUS_I2C1_SCL</text>
<text x="211.2" y="75.9">BUS_I2C1_IRQ</text>
<text x="21.8" y="78.5">PA2</text>
<text x="21.8" y="81">PA3</text>
<text x="21.8" y="83.6">PA4</text>
<text x="28.3" y="79.9">17</text>
<text x="28.3" y="82.5">20</text>
<text x="77.5" y="78.5">PB2</text>
<text x="77.5" y="81">PB3</text>
<text x="77.5" y="83.6">PB4</text>
<text x="84.2" y="79.9">55</text>
<text x="84.2" y="82.5">56</text>
<text x="138.3" y="78.5">PC2</text>
<text x="138.3" y="81">PC3</text>
<text x="138.3" y="83.6">PC4</text>
<text x="145.1" y="79.9">11</text>
<text x="145.1" y="82.5">24</text>
<text x="210.7" y="81">BUS_SPI_MISO</text>
<text x="210.7" y="83.6">BUS_SPI_MOSI</text>
<text x="211.8" y="78.5">BUS_SPI_SCK</text>
<text x="21.8" y="86.1">PA5</text>
<text x="21.8" y="88.6">PA6</text>
<text x="28.3" y="85">21</text>
<text x="28.3" y="87.5">22</text>
<text x="77.5" y="86.1">PB5</text>
<text x="77.5" y="88.6">PB6</text>
<text x="84.2" y="85">57</text>
<text x="84.2" y="87.5">58</text>
<text x="138.3" y="86.1">PC5</text>
<text x="138.3" y="88.6">PC6</text>
<text x="145.1" y="85">25</text>
<text x="145.1" y="87.5">37</text>
<text x="213.6" y="88.6">CTRL_SYNC</text>
<text x="21.8" y="91.2">PA7</text>
<text x="21.8" y="93.7">PA8</text>
<text x="28.3" y="90.1">23</text>
<text x="28.3" y="92.6">41</text>
<text x="28.3" y="95.2">42</text>
<text x="77.5" y="91.2">PB7</text>
<text x="77.5" y="93.7">PB8</text>
<text x="84.2" y="90.1">59</text>
<text x="84.2" y="92.6">61</text>
<text x="84.2" y="95.2">62</text>
<text x="138.3" y="91.2">PC7</text>
<text x="138.3" y="93.7">PC8</text>
<text x="145.1" y="90.1">38</text>
<text x="145.1" y="92.6">39</text>
<text x="145.1" y="95.2">40</text>
<text x="211.2" y="93.7">COM_SPI_SCK</text>
<text x="20.6" y="98.8">PA10</text>
<text x="20.8" y="101.3">PA11</text>
<text x="21.8" y="96.3">PA9</text>
<text x="28.3" y="97.7">43</text>
<text x="28.3" y="100.2">44</text>
<text x="76.3" y="98.8">PB10</text>
<text x="76.5" y="101.3">PB11</text>
<text x="77.5" y="96.3">PB9</text>
<text x="84.2" y="97.7">29</text>
<text x="84.2" y="100.2">30</text>
<text x="137.1" y="98.8">PC10</text>
<text x="137.3" y="101.3">PC11</text>
<text x="138.3" y="96.3">PC9</text>
<text x="145.1" y="97.7">51</text>
<text x="145.1" y="100.2">52</text>
<text x="210.1" y="96.3">COM_SPI_MISO</text>
<text x="210.1" y="98.8">COM_SPI_MOSI</text>
<text x="212.6" y="101.3">COM_SPI_CS</text>
<text x="20.6" y="103.9">PA12</text>
<text x="20.6" y="106.4">PA13</text>
<text x="28.3" y="102.8">45</text>
<text x="28.3" y="105.3">46</text>
<text x="28.3" y="107.8">49</text>
<text x="76.3" y="103.9">PB12</text>
<text x="76.3" y="106.4">PB13</text>
<text x="84.2" y="102.8">33</text>
<text x="84.2" y="105.3">34</text>
<text x="84.2" y="107.8">35</text>
<text x="137.1" y="103.9">PC12</text>
<text x="137.1" y="106.4">PC13</text>
<text x="145.1" y="102.8">53</text>
<text x="145.1" y="105.3">2</text>
<text x="145.1" y="107.8">3</text>
<text x="20.6" y="109">PA14</text>
<text x="20.6" y="111.5">PA15</text>
<text x="28.3" y="110.4">50</text>
<text x="76.3" y="109">PB14</text>
<text x="76.3" y="111.5">PB15</text>
<text x="84.2" y="110.4">36</text>
<text x="137.1" y="109">PC14</text>
<text x="137.1" y="111.5">PC15</text>
<text x="145.1" y="110.4">4</text>
<text x="219" y="114">GPIO-0</text>
<text x="219" y="116.6">GPIO-1</text>
<text x="219" y="119.1">GPIO-2</text>
<text x="46.7" y="125.6">1</text>
<text x="68.9" y="125.6">8</text>
<text x="219" y="121.7">GPIO-3</text>
<text x="219" y="124.2">GPIO-4</text>
<text x="46.7" y="130.7">2</text>
<text x="50.6" y="126.7">VCCA</text>
<text x="50.6" y="131.8">A1</text>
<text x="60.4" y="126.7">VCCB</text>
<text x="63.6" y="131.8">B1</text>
<text x="68.9" y="130.7">7</text>
<text x="219" y="126.7">GPIO-5</text>
<text x="219" y="129.3">GPIO-6</text>
<text x="219" y="131.8">GPIO-7</text>
<text x="46.7" y="135.8">3</text>
<text x="50.6" y="136.9">A2</text>
<text x="63.6" y="136.9">B2</text>
<text x="68.9" y="135.8">6</text>
<text x="46.7" y="140.8">4</text>
<text x="50.6" y="142">DGND</text>
<text x="63.2" y="142">OE</text>
<text x="68.9" y="140.8">5</text>
<text x="46.7" y="158.6">1</text>
<text x="50.6" y="159.7">VCCA</text>
<text x="60.4" y="159.7">VCCB</text>
<text x="68.9" y="158.6">8</text>
<text x="207.5" y="157.2">VSENSE</text>
<text x="208.4" y="159.7">SWCLK</text>
<text x="218.7" y="156.1">1</text>
<text x="218.7" y="158.6">2</text>
<text x="218.7" y="161.2">3</text>
<text x="46.7" y="163.7">2</text>
<text x="50.6" y="164.8">A1</text>
<text x="63.6" y="164.8">B1</text>
<text x="68.9" y="163.7">7</text>
<text x="208.7" y="164.8">SWDIO</text>
<text x="209.8" y="162.3">DGND</text>
<text x="211.8" y="167.3">RST</text>
<text x="218.7" y="163.7">4</text>
<text x="218.7" y="166.2">5</text>
<text x="46.7" y="168.8">3</text>
<text x="46.7" y="173.9">4</text>
<text x="50.6" y="169.9">A2</text>
<text x="63.6" y="169.9">B2</text>
<text x="68.9" y="168.8">6</text>
<text x="68.9" y="173.9">5</text>
<text x="210.9" y="169.9">SWO</text>
<text x="218.7" y="168.8">6</text>
<text x="50.6" y="175">DGND</text>
<text x="63.2" y="175">OE</text>
</g>
<g font-size="1.8">
<text x="26.9" y="22.8">Y2</text>
<text x="199.7" y="20">IN</text>
<text x="203.6" y="20">&lt;11D6</text>
<text x="22.2" y="24.3">8MHz ±10ppm</text>
<text x="24.6" y="25.8">40-805A</text>
<text x="26" y="27.3">10pF</text>
<text x="116.8" y="26.6">3.3V-0</text>
<text x="172.7" y="24">3.3V-0</text>
<text x="18" y="35.7">11-100A</text>
<text x="18" y="34.2">10pF 5%</text>
<text x="18" y="32.7">C25</text>
<text x="30.8" y="34.2">10pF 5%</text>
<text x="31.3" y="35.7">11-100A</text>
<text x="34.6" y="32.7">C21</text>
<text x="52.4" y="35.2">C14</text>
<text x="67.6" y="35.2">C13</text>
<text x="82.8" y="35.2">C33</text>
<text x="98.1" y="35.2">C27</text>
<text x="183.1" y="33.2">11-103A</text>
<text x="183.1" y="34.7">1608</text>
<text x="183.1" y="31.7">10nF 10%</text>
<text x="183.1" y="30.1">C17</text>
<text x="238.7" y="33.3">CAD Note:</text>
<text x="238.7" y="35.2">Thermally</text>
<text x="18" y="37.2">1608</text>
<text x="18" y="38.7">100V</text>
<text x="18" y="40.3">C0G</text>
<text x="33.7" y="38.7">100V</text>
<text x="34" y="37.2">1608</text>
<text x="34.2" y="40.3">C0G</text>
<text x="46.6" y="36.7">100nF 10%</text>
<text x="49.1" y="38.2">11-104A</text>
<text x="51.7" y="39.8">1608</text>
<text x="52.5" y="41.3">50V</text>
<text x="61.8" y="36.7">100nF 10%</text>
<text x="64.3" y="38.2">11-104A</text>
<text x="67" y="39.8">1608</text>
<text x="67.7" y="41.3">50V</text>
<text x="77" y="36.7">100nF 10%</text>
<text x="79.5" y="38.2">11-104A</text>
<text x="82.2" y="39.8">1608</text>
<text x="82.9" y="41.3">50V</text>
<text x="92.3" y="36.7">100nF 10%</text>
<text x="94.8" y="38.2">11-104A</text>
<text x="97.4" y="39.8">1608</text>
<text x="98.2" y="41.3">50V</text>
<text x="183.1" y="36.2">50V</text>
<text x="183.1" y="37.7">X7R</text>
<text x="238.7" y="37.1">Connected</text>
<text x="26.3" y="47">D</text>
<text x="52.2" y="42.8">X7R</text>
<text x="67.5" y="42.8">X7R</text>
<text x="82.7" y="42.8">X7R</text>
<text x="97.9" y="42.8">X7R</text>
<text x="114.3" y="47.4">0Ω &lt;20mΩ/1/10W</text>
<text x="121.6" y="43.3">R11</text>
<text x="222.7" y="47.6">10kΩ 5%</text>
<text x="222.7" y="46.1">RT2</text>
<text x="247.4" y="42.8">Out</text>
<text x="252.9" y="42.8">12C1&gt;</text>
<text x="56.8" y="49.5">D</text>
<text x="110.1" y="49.5">D</text>
<text x="119" y="48.9">1608/70°C Max 2A</text>
<text x="119.9" y="50.4">21-0000</text>
<text x="173.6" y="49.5">D</text>
<text x="178.6" y="49.5">D</text>
<text x="222.7" y="50.7">1608</text>
<text x="222.7" y="52.2">3960K 1%</text>
<text x="222.7" y="49.1">26-0008</text>
<text x="219.3" y="54.6">A</text>
<text x="258.1" y="65.7">IN</text>
<text x="258.2" y="63.1">BI</text>
<text x="262.1" y="63.1">&lt;11B3&gt;</text>
<text x="262.1" y="65.7">&lt;11B3</text>
<text x="258.2" y="68.2">BI</text>
<text x="258.2" y="70.7">BI</text>
<text x="262.1" y="70.7">&lt;11B3&gt;</text>
<text x="262.1" y="68.2">&lt;11B3&gt;</text>
<text x="57" y="75.8">Out</text>
<text x="57" y="73.3">Out</text>
<text x="62.5" y="75.8">12A3&gt;</text>
<text x="62.5" y="73.3">12B3&gt;</text>
<text x="113.4" y="73.3">IN</text>
<text x="117.3" y="73.3">&lt;12A3</text>
<text x="176.3" y="75.8">Out</text>
<text x="181.8" y="75.8">11B6&gt;</text>
<text x="258.1" y="73.3">IN</text>
<text x="258.2" y="75.8">BI</text>
<text x="262.1" y="75.8">&lt;11B3&gt;</text>
<text x="262.1" y="73.3">&lt;11B3</text>
<text x="57.6" y="83.4">BI</text>
<text x="57.6" y="80.9">BI</text>
<text x="61.5" y="83.4">&lt;11C6&gt;</text>
<text x="61.5" y="80.9">&lt;11C6&gt;</text>
<text x="112.8" y="80.9">Out</text>
<text x="113.4" y="78.4">IN</text>
<text x="117.3" y="78.4">&lt;12B3</text>
<text x="118.3" y="80.9">11D6&gt; 11D1&gt;</text>
<text x="176.3" y="80.9">Out</text>
<text x="176.3" y="83.4">Out</text>
<text x="176.9" y="78.4">IN</text>
<text x="180.8" y="78.4">&lt;11B6</text>
<text x="181.8" y="80.9">11B6&gt;</text>
<text x="181.8" y="83.4">12C3&gt;</text>
<text x="257.6" y="80.9">Out</text>
<text x="258.1" y="78.4">IN</text>
<text x="258.1" y="83.4">IN</text>
<text x="262.1" y="78.4">&lt;11B2</text>
<text x="262.1" y="83.4">&lt;11B2</text>
<text x="263.1" y="80.9">11B2&gt;</text>
<text x="57" y="86">Out</text>
<text x="57.5" y="88.5">IN</text>
<text x="61.5" y="88.5">&lt;11B6 &lt;9C3</text>
<text x="62.5" y="86">11B6&gt; 9D3&gt;</text>
<text x="112.8" y="88.5">Out</text>
<text x="118.3" y="88.5">11B6&gt; 3C5&gt;</text>
<text x="176.9" y="88.5">BI</text>
<text x="180.8" y="88.5">&lt;11C6&gt;</text>
<text x="258.1" y="88.5">IN</text>
<text x="262.1" y="88.5">&lt;11B4</text>
<text x="57" y="91.1">Out</text>
<text x="57.6" y="93.6">BI</text>
<text x="61.5" y="93.6">&lt;11C6&gt;</text>
<text x="62.5" y="91.1">11B6&gt; 9C3&gt;</text>
<text x="113.4" y="91.1">BI</text>
<text x="113.4" y="93.6">BI</text>
<text x="117.3" y="91.1">&lt;11B6&gt;&lt;3C5&gt;</text>
<text x="117.3" y="93.6">&lt;11B6&gt;&lt;3C5&gt;</text>
<text x="176.3" y="93.6">Out</text>
<text x="176.9" y="91.1">BI</text>
<text x="180.8" y="91.1">&lt;11C6&gt;</text>
<text x="181.8" y="93.6">11B6&gt; 3B5&gt; 9B3&gt;</text>
<text x="258.1" y="93.6">IN</text>
<text x="262.1" y="93.6">&lt;11B3</text>
<text x="57" y="96.1">Out</text>
<text x="57" y="98.7">Out</text>
<text x="62.5" y="96.1">11C3&gt;</text>
<text x="62.5" y="98.7">9D3&gt;</text>
<text x="112.8" y="98.7">Out</text>
<text x="113.4" y="101.2">BI</text>
<text x="117.3" y="101.2">&lt;11B6&gt;&lt;12C4&gt;</text>
<text x="118.3" y="98.7">11B6&gt;</text>
<text x="176.3" y="98.7">Out</text>
<text x="176.9" y="101.2">IN</text>
<text x="176.9" y="96.1">BI</text>
<text x="180.8" y="101.2">&lt;12A3</text>
<text x="180.8" y="96.1">&lt;11C6&gt;</text>
<text x="181.8" y="98.7">12A3&gt;</text>
<text x="257.6" y="96.1">Out</text>
<text x="258.1" y="98.7">IN</text>
<text x="258.1" y="101.2">IN</text>
<text x="262.1" y="98.7">&lt;11B4</text>
<text x="262.1" y="101.2">&lt;11B4</text>
<text x="263.1" y="96.1">11B4&gt;</text>
<text x="57.6" y="106.3">BI</text>
<text x="61.5" y="106.3">&lt;11D6&gt;&lt;11D1</text>
<text x="112.8" y="106.3">Out</text>
<text x="113.4" y="103.8">BI</text>
<text x="117.3" y="103.8">&lt;11B6&gt;</text>
<text x="118.3" y="106.3">11B6&gt; 12C4&gt;</text>
<text x="176.3" y="103.8">Out</text>
<text x="181.8" y="103.8">12A3&gt;</text>
<text x="57.5" y="108.8">IN</text>
<text x="57.5" y="111.4">IN</text>
<text x="61.5" y="108.8">&lt;11D1 &lt;11C1</text>
<text x="61.5" y="111.4">&lt;11C1</text>
<text x="113.4" y="111.4">BI</text>
<text x="113.4" y="108.8">BI</text>
<text x="117.3" y="111.4">&lt;11C6&gt;</text>
<text x="117.3" y="108.8">&lt;11C6&gt;</text>
<text x="255.6" y="113.9">BI</text>
<text x="152.3" y="115.7">32.768kHz ±10ppm</text>
<text x="156.7" y="117.2">40-323A</text>
<text x="157.2" y="118.7">12.5pF</text>
<text x="158.9" y="114.2">Y4</text>
<text x="255.6" y="119">BI</text>
<text x="255.6" y="116.5">BI</text>
<text x="40.6" y="120.5">3.3V-0</text>
<text x="71.1" y="120.5">3.3V-5</text>
<text x="152.6" y="124.6">11-150A</text>
<text x="152.6" y="123.1">15pF 1%</text>
<text x="152.6" y="121.5">C30</text>
<text x="172.9" y="124.6">11-150A</text>
<text x="172.9" y="123.1">15pF 1%</text>
<text x="172.9" y="121.5">C32</text>
<text x="255.6" y="121.5">BI</text>
<text x="255.6" y="124.1">BI</text>
<text x="13.7" y="131.7">&lt;11C2</text>
<text x="21.4" y="131.7">Out</text>
<text x="95.6" y="131.7">IN</text>
<text x="99.5" y="131.7">&lt;9B6</text>
<text x="148.2" y="130.8">D</text>
<text x="152.6" y="126.1">1608</text>
<text x="152.6" y="127.6">100V</text>
<text x="152.6" y="129.2">C0G</text>
<text x="168.5" y="130.8">D</text>
<text x="172.9" y="126.1">1608</text>
<text x="172.9" y="127.6">100V</text>
<text x="172.9" y="129.2">C0G</text>
<text x="255.6" y="126.6">BI</text>
<text x="255.6" y="129.2">BI</text>
<text x="255.6" y="131.7">BI</text>
<text x="13.8" y="136.8">&lt;11B2</text>
<text x="21.4" y="136.8">Out</text>
<text x="95.6" y="136.8">IN</text>
<text x="99.5" y="136.8">&lt;9B6</text>
<text x="95.6" y="141.9">IN</text>
<text x="99.5" y="141.9">&lt;9B6</text>
<text x="220.9" y="140.8">3.3V-0</text>
<text x="41.5" y="146.1">D</text>
<text x="224.7" y="150">21-1001</text>
<text x="224.7" y="148.5">1kΩ 0.1%</text>
<text x="224.7" y="146.9">R12</text>
<text x="40.6" y="153.5">3.3V-0</text>
<text x="71.1" y="153.5">3.3V-5</text>
<text x="126.5" y="154.5">11B2&gt;</text>
<text x="133.7" y="154.5">IN</text>
<text x="157" y="151">DS1</text>
<text x="172.8" y="152.5">R4</text>
<text x="224.7" y="151.5">1608</text>
<text x="224.7" y="153">1/8W</text>
<text x="224.7" y="154.5">25ppm/°C</text>
<text x="153.5" y="156.8">Green/1608</text>
<text x="154.8" y="158.3">2.2V/20mA</text>
<text x="155.5" y="159.9">63-0001</text>
<text x="166" y="156.6">1kΩ 0.1%/1/8W</text>
<text x="169.8" y="158.1">1608/25ppm/°C</text>
<text x="170.7" y="159.6">21-1001</text>
<text x="183.7" y="158.7">D</text>
<text x="242.3" y="159.6">Out</text>
<text x="247.8" y="159.6">11B2&gt;</text>
<text x="14.8" y="164.7">11B3&gt;</text>
<text x="22" y="164.7">IN</text>
<text x="95.6" y="164.7">IN</text>
<text x="99.5" y="164.7">&lt;9B6</text>
<text x="242.3" y="167.2">Out</text>
<text x="242.9" y="164.7">BI</text>
<text x="246.8" y="164.7">&lt;11B2&gt;</text>
<text x="247.8" y="167.2">11A5&gt;</text>
<text x="254.8" y="166.3">D</text>
<text x="13.8" y="169.8">&lt;11B2</text>
<text x="21.4" y="169.8">Out</text>
<text x="95.6" y="169.8">IN</text>
<text x="99.5" y="169.8">&lt;9B6</text>
<text x="111.7" y="173.8">3.3V-0</text>
<text x="127" y="173.8">3.3V-5</text>
<text x="242.9" y="169.8">IN</text>
<text x="246.8" y="169.8">&lt;11B3&gt;</text>
<text x="41.5" y="179">D</text>
<text x="95.6" y="174.8">IN</text>
<text x="99.5" y="174.8">&lt;9B6</text>
<text x="117.1" y="178.9">100nF 10%</text>
<text x="117.1" y="177.4">C36</text>
<text x="132.3" y="178.9">100nF 10%</text>
<text x="132.3" y="177.4">C39</text>
<text x="117.1" y="180.4">11-104A</text>
<text x="117.1" y="182">1608</text>
<text x="117.1" y="183.5">50V</text>
<text x="117.1" y="185">X7R</text>
<text x="132.3" y="180.4">11-104A</text>
<text x="132.3" y="182">1608</text>
<text x="132.3" y="183.5">50V</text>
<text x="132.3" y="185">X7R</text>
<text x="112.6" y="186.6">D</text>
<text x="127.8" y="186.6">D</text>
</g>
<g font-size="1.1">
<text x="119.8" y="29.4">0</text>
<text x="175.7" y="26.8">0</text>
<text x="43.6" y="123.3">0</text>
<text x="74.1" y="123.3">5</text>
<text x="223.9" y="143.6">0</text>
<text x="43.6" y="156.3">0</text>
<text x="74.1" y="156.3">5</text>
<text x="114.7" y="176.6">0</text>
<text x="130" y="176.6">5</text>
</g>
</svg>
